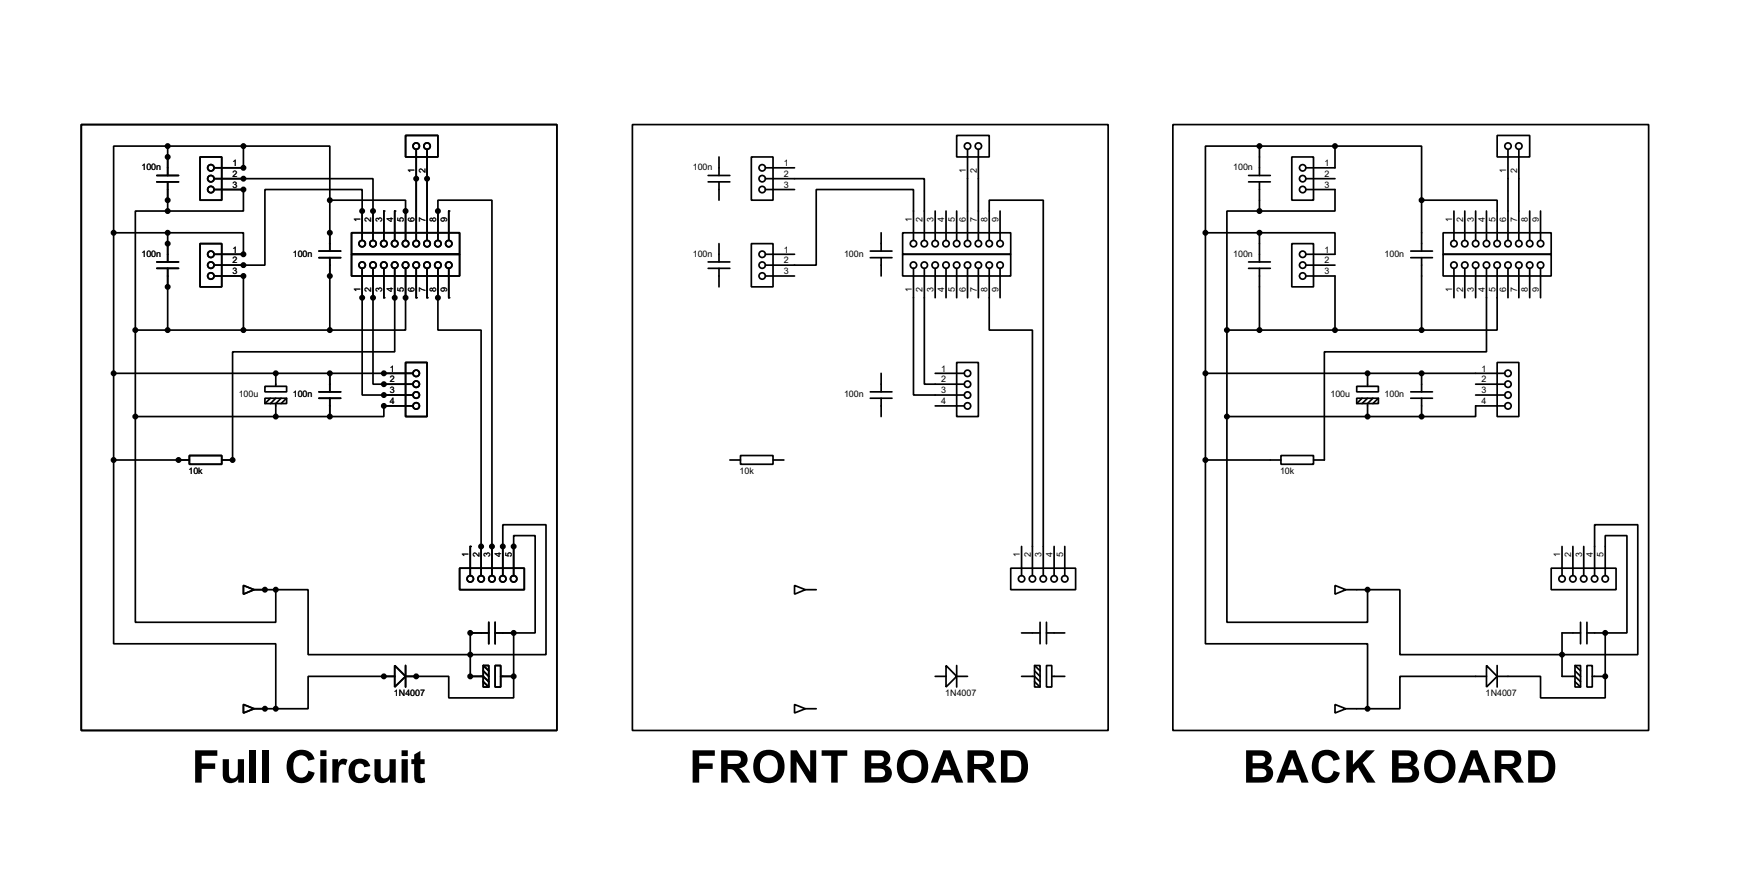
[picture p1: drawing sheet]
<svg xmlns="http://www.w3.org/2000/svg" width="409mm" height="206mm" viewBox="0 0 409 206" stroke-linecap="round" stroke-linejoin="round" font-family="sans-serif">
<g fill="none" stroke="#000" stroke-width=".4">
<path d="M19.1 29.3h111.8v142.2h-111.8zM39.4 34.3h-12.7v20.4M39.4 34.3h17.8M39.4 34.3v6.9M47 36.9h5.1v10.1h-5.1zM57.2 34.3h20.3v12.7M57.2 34.3v5.1h-6.9M95.3 31.8h7.6v5.1h-7.6zM97.8 35.1v21.3M100.4 35.1v21.3M148.6 29.3h111.8v142.2h-111.8zM169 36.9v4.3"/>
<path d="M176.6 36.9h5.1v10.1h-5.1zM179.9 39.4h6.8M224.8 31.8h7.7v5.1h-7.7zM227.4 35.1v21.3M229.9 35.1v21.3M275.6 29.3h111.8v142.2h-111.8zM296 34.3h-12.7v20.4M296 34.3v6.9M296 34.3h17.7M303.6 36.9h5.1v10.1h-5.1zM313.7 34.3h20.4v12.7M313.7 34.3v5.1h-6.8"/>
<path d="M351.8 31.8h7.7v5.1h-7.7zM354.4 35.1v21.3M356.9 35.1v21.3M26.7 54.7h12.7M26.7 54.7v53.3M36.9 41.2h5.1M36.9 42.7h5.1M39.4 49.6h-7.6v27.9M39.4 54.7h17.8v5h-6.9M39.4 42.7v6.9M39.4 54.7v6.8M47 57.2h5.1v10.2h-5.1z"/>
<path d="M50.3 42h37.4v14.4M50.3 44.5h6.9v5.1h-17.8M75 59h5.1M77.5 47h17.8v9.4M77.5 47v12M82.6 59.7h25.4v5.1h-25.4zM82.6 54.7h25.4v5h-25.4zM85.1 56.4v-11.9h-22.8v17.8h-12M90.2 49.6v6.8M92.8 49.6v6.8M102.9 56.4v-9.4h12.7v88.2M105.5 49.6v6.8"/>
<path d="M166.4 41.2h5.1M166.4 42.7h5.1M169 42.7v4.3M169 57.2v4.3M176.6 57.2h5.1v10.2h-5.1zM179.9 42h37.3v14.4M179.9 59.7h6.8M179.9 44.5h6.8M204.5 59h5.1M207.1 54.7v4.3M212.1 59.7h25.4v5.1h-25.4zM212.1 54.7h25.4v5h-25.4z"/>
<path d="M214.7 56.4v-11.9h-22.9v17.8h-11.9M219.8 49.6v6.8M222.3 49.6v6.8M224.8 49.6v6.8M232.5 56.4v-9.4h12.7v88.2M235 49.6v6.8M283.3 54.7h12.7M283.3 54.7v53.3M293.4 41.2h5.1M293.4 42.7h5.1M296 54.7h17.7v5h-6.8M296 49.6h-7.7v27.9"/>
<path d="M296 42.7v6.9M296 54.7v6.8M303.6 57.2h5.1v10.2h-5.1zM306.9 44.5h6.8v5.1h-17.7M306.9 42h6.8M331.5 59h5.1M334.1 47h17.7v9.4M334.1 47v12M339.1 59.7h25.4v5.1h-25.4zM339.1 54.7h25.4v5h-25.4zM341.7 49.6v6.8M344.2 49.6v6.8"/>
<path d="M346.8 49.6v6.8M349.3 49.6v6.8M359.5 49.6v6.8M362 49.6v6.8M31.8 77.5h45.7M31.8 77.5v20.3M36.9 61.5h5.1M36.9 63h5.1M39.4 63v14.5M50.3 64.8h6.9v12.7M75 60.5h5.1M77.5 60.5v17"/>
<path d="M85.1 63v29.8h12M87.7 63v27.2h9.4M90.2 63v6.9M92.8 63v19.6h-38.1v25.4h-2.6M95.3 63v14.5h-17.8M97.8 63v6.9M100.4 63v6.9M102.9 63v14.5h10.2v57.7M105.5 63v6.9M166.4 61.5h5.1M166.4 63h5.1M169 63v4.4"/>
<path d="M179.9 64.8h6.8M204.5 60.5h5.1M207.1 60.5v4.3M214.7 63v29.8h11.9M217.2 63v27.2h9.4M219.8 63v6.9M222.3 63v6.9M224.8 63v6.9M227.4 63v6.9M229.9 63v6.9M232.5 63v14.5h10.1v57.7M235 63v6.9"/>
<path d="M288.3 77.5h45.8M288.3 77.5v20.3M293.4 61.5h5.1M293.4 63h5.1M296 63v14.5M306.9 64.8h6.8v12.7M306.9 62.3h6.8M331.5 60.5h5.1M334.1 60.5v17M341.7 63v6.9M344.2 63v6.9M346.8 63v6.9"/>
<path d="M349.3 63v19.6h-38.1v25.4h-2.5M351.8 63v14.5h-17.7M354.4 63v6.9M356.9 63v6.9M359.5 63v6.9M362 63v6.9M26.7 87.7h70.4M31.8 97.8v48.3h33v-7.6M31.8 97.8h45.7M62.3 90.7h5.1v1.3h-5.1zM62.3 93.5h5.1v1.3h-5.1zM63.6 93.5l-1.3 1.3"/>
<path d="M64.8 87.7v3M64.8 93.5l-1.2 1.3M66.1 93.5l-1.3 1.3v3M67.4 93.5l-1.3 1.3M75 92h5.1M75 93.5h5.1M77.5 87.7v4.3M77.5 93.5v4.3M95.3 85.1h5.1v12.7h-5.1zM97.1 95.3h-6.9v2.5h-12.7M204.5 92h5.1M204.5 93.5h5.1"/>
<path d="M207.1 87.7v4.3M207.1 93.5v4.3M219.8 87.7h6.8M219.8 95.3h6.8M224.8 85.1h5.1v12.7h-5.1zM283.3 87.7h70.3M288.3 97.8v48.3h33.1v-7.6M288.3 97.8h45.8M318.8 90.7h5.1v1.3h-5.1zM318.8 93.5h5.1v1.3h-5.1zM320.1 93.5l-1.3 1.3M321.4 87.7v3"/>
<path d="M321.4 93.5l-1.3 1.3M322.6 93.5l-1.2 1.3v3M323.9 93.5l-1.3 1.3M331.5 92h5.1M331.5 93.5h5.1M334.1 87.7v4.3M334.1 93.5v4.3M346.8 90.2h6.8M346.8 92.8h6.8M351.8 85.1h5.1v12.7h-5.1zM353.6 95.3h-6.8v2.5h-12.7M26.7 108v43.2h38.1v15.2"/>
<path d="M26.7 108h17.8M44.5 107h7.6v2h-7.6zM171.5 108h2.5M174 107h7.7v2h-7.7zM181.7 108h2.5M283.3 108v43.2h38.1v15.2M283.3 108h17.7M301 107h7.7v2h-7.7zM57.2 137.5l2.5 1-2.5 1zM59.7 138.5h5.1M108 133.4h15.2v5.1h-15.2zM110.5 128.3v6.9"/>
<path d="M118.2 135.2v-12h10.1v30.5h-55.9v-15.2h-7.6M120.7 135.2v-9.4h5.1v22.8h-5.1M186.7 137.5l2.6 1-2.6 1zM189.3 138.5h2.5M237.5 133.4h15.3v5.1h-15.3zM240.1 128.3v6.9M247.7 128.3v6.9M250.2 128.3v6.9M313.7 137.5l2.6 1-2.6 1zM316.3 138.5h5.1M364.5 133.4h15.3v5.1h-15.3zM367.1 128.3v6.9"/>
<path d="M369.6 128.3v6.9M372.2 128.3v6.9M374.7 135.2v-12h10.2v30.5h-55.9v-15.2h-7.6M377.2 135.2v-9.4h5.1v22.8h-5.1M92.8 156.3l2.5 2.5-2.5 2.5zM92.8 158.8h-20.4v7.6h-7.6M95.3 158.8h10.2v5.1h15.2v-5.1M95.3 156.3v5M113.6 156.3h1.3v5h-1.3zM113.6 156.3l1.3 1.2M113.6 157.5l1.3 1.3M114.9 148.6h-4.4v10.2h3.1l1.3 1.3"/>
<path d="M114.9 146.1v5.1M116.4 156.3h1.3v5h-1.3zM116.4 148.6h4.3M116.4 146.1v5.1M117.7 158.8h3M120.7 148.6v10.2M219.8 158.8h2.5M222.3 156.3l2.5 2.5-2.5 2.5zM224.8 158.8h2.6M224.8 156.3v5M240.1 148.6h4.3M240.1 158.8h3l1.3 1.3"/>
<path d="M243.1 156.3h1.3v5h-1.3zM243.1 156.3l1.3 1.2M243.1 157.5l1.3 1.3M244.4 146.1v5.1M245.9 156.3h1.3v5h-1.3zM245.9 148.6h4.3M245.9 146.1v5.1M247.2 158.8h3M349.3 156.3l2.5 2.5-2.5 2.5zM349.3 158.8h-20.3v7.6h-7.6M351.8 158.8h10.2v5.1h15.2v-5.1M351.8 156.3v5"/>
<path d="M370.1 156.3h1.3v5h-1.3zM370.1 156.3l1.3 1.2M370.1 157.5l1.3 1.3M371.4 148.6h-4.3v10.2h3l1.3 1.3M371.4 146.1v5.1M372.9 156.3h1.3v5h-1.3zM372.9 146.1v5.1M372.9 148.6h4.3M374.2 158.8h3M377.2 148.6v10.2M57.2 165.4l2.5 1-2.5 1zM59.7 166.4h5.1"/>
<path d="M113.6 160.1l1.3 1.2M186.7 165.4l2.6 1-2.6 1zM189.3 166.4h2.5M243.1 160.1l1.3 1.2M313.7 165.4l2.6 1-2.6 1zM316.3 166.4h5.1M370.1 160.1l1.3 1.2"/>
<circle cx="49.5" cy="39.4" r=".75"/>
<circle cx="97.8" cy="34.3" r=".75"/>
<circle cx="100.3" cy="34.3" r=".75"/>
<circle cx="179.1" cy="39.4" r=".75"/>
<circle cx="227.3" cy="34.3" r=".75"/>
<circle cx="229.9" cy="34.3" r=".75"/>
<circle cx="306.1" cy="39.4" r=".75"/>
<circle cx="354.3" cy="34.3" r=".75"/>
<circle cx="356.9" cy="34.3" r=".75"/>
<circle cx="49.5" cy="59.7" r=".75"/>
<circle cx="49.5" cy="42" r=".75"/>
<circle cx="49.5" cy="44.5" r=".75"/>
<circle cx="85.1" cy="57.2" r=".75"/>
<circle cx="87.6" cy="57.2" r=".75"/>
<circle cx="90.2" cy="57.2" r=".75"/>
<circle cx="92.7" cy="57.2" r=".75"/>
<circle cx="95.3" cy="57.2" r=".75"/>
<circle cx="97.8" cy="57.2" r=".75"/>
<circle cx="100.3" cy="57.2" r=".75"/>
<circle cx="102.9" cy="57.2" r=".75"/>
<circle cx="105.4" cy="57.2" r=".75"/>
<circle cx="179.1" cy="59.7" r=".75"/>
<circle cx="179.1" cy="42" r=".75"/>
<circle cx="179.1" cy="44.5" r=".75"/>
<circle cx="214.6" cy="57.2" r=".75"/>
<circle cx="217.2" cy="57.2" r=".75"/>
<circle cx="219.7" cy="57.2" r=".75"/>
<circle cx="222.3" cy="57.2" r=".75"/>
<circle cx="224.8" cy="57.2" r=".75"/>
<circle cx="227.3" cy="57.2" r=".75"/>
<circle cx="229.9" cy="57.2" r=".75"/>
<circle cx="232.4" cy="57.2" r=".75"/>
<circle cx="235" cy="57.2" r=".75"/>
<circle cx="306.1" cy="59.7" r=".75"/>
<circle cx="306.1" cy="42" r=".75"/>
<circle cx="306.1" cy="44.5" r=".75"/>
<circle cx="341.6" cy="57.2" r=".75"/>
<circle cx="344.2" cy="57.2" r=".75"/>
<circle cx="346.7" cy="57.2" r=".75"/>
<circle cx="349.3" cy="57.2" r=".75"/>
<circle cx="351.8" cy="57.2" r=".75"/>
<circle cx="354.3" cy="57.2" r=".75"/>
<circle cx="356.9" cy="57.2" r=".75"/>
<circle cx="359.4" cy="57.2" r=".75"/>
<circle cx="362" cy="57.2" r=".75"/>
<circle cx="49.5" cy="64.8" r=".75"/>
<circle cx="49.5" cy="62.3" r=".75"/>
<circle cx="85.1" cy="62.3" r=".75"/>
<circle cx="87.6" cy="62.3" r=".75"/>
<circle cx="90.2" cy="62.3" r=".75"/>
<circle cx="92.7" cy="62.3" r=".75"/>
<circle cx="95.3" cy="62.3" r=".75"/>
<circle cx="97.8" cy="62.3" r=".75"/>
<circle cx="100.3" cy="62.3" r=".75"/>
<circle cx="102.9" cy="62.3" r=".75"/>
<circle cx="105.4" cy="62.3" r=".75"/>
<circle cx="179.1" cy="64.8" r=".75"/>
<circle cx="179.1" cy="62.3" r=".75"/>
<circle cx="214.6" cy="62.3" r=".75"/>
<circle cx="217.2" cy="62.3" r=".75"/>
<circle cx="219.7" cy="62.3" r=".75"/>
<circle cx="222.3" cy="62.3" r=".75"/>
<circle cx="224.8" cy="62.3" r=".75"/>
<circle cx="227.3" cy="62.3" r=".75"/>
<circle cx="229.9" cy="62.3" r=".75"/>
<circle cx="232.4" cy="62.3" r=".75"/>
<circle cx="235" cy="62.3" r=".75"/>
<circle cx="306.1" cy="64.8" r=".75"/>
<circle cx="306.1" cy="62.3" r=".75"/>
<circle cx="341.6" cy="62.3" r=".75"/>
<circle cx="344.2" cy="62.3" r=".75"/>
<circle cx="346.7" cy="62.3" r=".75"/>
<circle cx="349.3" cy="62.3" r=".75"/>
<circle cx="351.8" cy="62.3" r=".75"/>
<circle cx="354.3" cy="62.3" r=".75"/>
<circle cx="356.9" cy="62.3" r=".75"/>
<circle cx="359.4" cy="62.3" r=".75"/>
<circle cx="362" cy="62.3" r=".75"/>
<circle cx="97.8" cy="95.3" r=".75"/>
<circle cx="97.8" cy="87.7" r=".75"/>
<circle cx="97.8" cy="90.2" r=".75"/>
<circle cx="97.8" cy="92.8" r=".75"/>
<circle cx="227.3" cy="90.2" r=".75"/>
<circle cx="227.3" cy="92.8" r=".75"/>
<circle cx="227.3" cy="95.3" r=".75"/>
<circle cx="227.3" cy="87.7" r=".75"/>
<circle cx="354.3" cy="92.8" r=".75"/>
<circle cx="354.3" cy="87.7" r=".75"/>
<circle cx="354.3" cy="90.2" r=".75"/>
<circle cx="354.3" cy="95.3" r=".75"/>
<circle cx="110.5" cy="135.9" r=".75"/>
<circle cx="113" cy="135.9" r=".75"/>
<circle cx="115.6" cy="135.9" r=".75"/>
<circle cx="118.1" cy="135.9" r=".75"/>
<circle cx="120.7" cy="135.9" r=".75"/>
<circle cx="240" cy="135.9" r=".75"/>
<circle cx="242.6" cy="135.9" r=".75"/>
<circle cx="245.1" cy="135.9" r=".75"/>
<circle cx="247.7" cy="135.9" r=".75"/>
<circle cx="250.2" cy="135.9" r=".75"/>
<circle cx="367" cy="135.9" r=".75"/>
<circle cx="369.6" cy="135.9" r=".75"/>
<circle cx="372.1" cy="135.9" r=".75"/>
<circle cx="374.7" cy="135.9" r=".75"/>
<circle cx="377.2" cy="135.9" r=".75"/>
</g>
<g fill="#000">
<circle cx="39.4" cy="36.9" r=".2"/>
<circle cx="57.2" cy="39.4" r=".2"/>
<circle cx="39.4" cy="57.2" r=".2"/>
<circle cx="39.4" cy="47" r=".2"/>
<circle cx="57.2" cy="42" r=".2"/>
<circle cx="57.2" cy="44.5" r=".2"/>
<circle cx="57.2" cy="59.7" r=".2"/>
<circle cx="77.5" cy="54.7" r=".2"/>
<circle cx="85.1" cy="49.6" r=".2"/>
<circle cx="87.7" cy="49.6" r=".2"/>
<circle cx="90.2" cy="49.6" r=".2"/>
<circle cx="92.8" cy="49.6" r=".2"/>
<circle cx="95.3" cy="49.6" r=".2"/>
<circle cx="97.8" cy="42" r=".2"/>
<circle cx="100.4" cy="42" r=".2"/>
<circle cx="102.9" cy="49.6" r=".2"/>
<circle cx="105.5" cy="49.6" r=".2"/>
<circle cx="39.4" cy="67.4" r=".2"/>
<circle cx="57.2" cy="62.3" r=".2"/>
<circle cx="57.2" cy="64.8" r=".2"/>
<circle cx="77.5" cy="64.8" r=".2"/>
<circle cx="85.1" cy="69.9" r=".2"/>
<circle cx="87.7" cy="69.9" r=".2"/>
<circle cx="90.2" cy="69.9" r=".2"/>
<circle cx="92.8" cy="69.9" r=".2"/>
<circle cx="95.3" cy="69.9" r=".2"/>
<circle cx="97.8" cy="69.9" r=".2"/>
<circle cx="100.4" cy="69.9" r=".2"/>
<circle cx="102.9" cy="69.9" r=".2"/>
<circle cx="105.5" cy="69.9" r=".2"/>
<circle cx="64.8" cy="97.8" r=".2"/>
<circle cx="64.8" cy="87.7" r=".2"/>
<circle cx="77.5" cy="97.8" r=".2"/>
<circle cx="77.5" cy="87.7" r=".2"/>
<circle cx="90.2" cy="90.2" r=".2"/>
<circle cx="90.2" cy="92.8" r=".2"/>
<circle cx="90.2" cy="95.3" r=".2"/>
<circle cx="90.2" cy="87.7" r=".2"/>
<circle cx="321.4" cy="97.8" r=".2"/>
<circle cx="321.4" cy="87.7" r=".2"/>
<circle cx="334.1" cy="97.8" r=".2"/>
<circle cx="334.1" cy="87.7" r=".2"/>
<circle cx="42" cy="108" r=".2"/>
<circle cx="54.7" cy="108" r=".2"/>
<circle cx="62.3" cy="138.5" r=".2"/>
<circle cx="110.5" cy="128.3" r=".2"/>
<circle cx="113.1" cy="128.3" r=".2"/>
<circle cx="115.6" cy="128.3" r=".2"/>
<circle cx="118.2" cy="128.3" r=".2"/>
<circle cx="120.7" cy="128.3" r=".2"/>
<circle cx="90.2" cy="158.8" r=".2"/>
<circle cx="97.8" cy="158.8" r=".2"/>
<circle cx="110.5" cy="158.8" r=".2"/>
<circle cx="110.5" cy="148.6" r=".2"/>
<circle cx="120.7" cy="148.6" r=".2"/>
<circle cx="120.7" cy="158.8" r=".2"/>
<circle cx="377.2" cy="158.8" r=".2"/>
<circle cx="377.2" cy="148.6" r=".2"/>
<circle cx="62.3" cy="166.4" r=".2"/>
</g>
<g fill="#000" stroke="#000" stroke-width=".4">
<circle cx="39.4" cy="34.3" r=".5"/>
<circle cx="39.4" cy="36.9" r=".5"/>
<circle cx="57.2" cy="39.4" r=".5"/>
<circle cx="57.2" cy="34.3" r=".5"/>
<circle cx="295.9" cy="34.3" r=".5"/>
<circle cx="313.7" cy="34.3" r=".5"/>
<circle cx="26.7" cy="54.7" r=".5"/>
<circle cx="39.4" cy="49.6" r=".5"/>
<circle cx="39.4" cy="47" r=".5"/>
<circle cx="39.4" cy="54.7" r=".5"/>
<circle cx="39.4" cy="57.2" r=".5"/>
<circle cx="57.2" cy="44.5" r=".5"/>
<circle cx="57.2" cy="59.7" r=".5"/>
<circle cx="57.2" cy="42" r=".5"/>
<circle cx="77.5" cy="47" r=".5"/>
<circle cx="77.5" cy="54.7" r=".5"/>
<circle cx="85.1" cy="49.6" r=".5"/>
<circle cx="87.6" cy="49.6" r=".5"/>
<circle cx="95.3" cy="49.6" r=".5"/>
<circle cx="97.8" cy="42" r=".5"/>
<circle cx="100.3" cy="42" r=".5"/>
<circle cx="102.9" cy="49.6" r=".5"/>
<circle cx="283.2" cy="54.7" r=".5"/>
<circle cx="295.9" cy="49.6" r=".5"/>
<circle cx="295.9" cy="54.7" r=".5"/>
<circle cx="334" cy="47" r=".5"/>
<circle cx="31.8" cy="77.5" r=".5"/>
<circle cx="39.4" cy="67.4" r=".5"/>
<circle cx="39.4" cy="77.5" r=".5"/>
<circle cx="57.2" cy="64.8" r=".5"/>
<circle cx="57.2" cy="77.5" r=".5"/>
<circle cx="57.2" cy="62.3" r=".5"/>
<circle cx="77.5" cy="77.5" r=".5"/>
<circle cx="77.5" cy="64.8" r=".5"/>
<circle cx="85.1" cy="69.9" r=".5"/>
<circle cx="87.6" cy="69.9" r=".5"/>
<circle cx="92.7" cy="69.9" r=".5"/>
<circle cx="95.3" cy="69.9" r=".5"/>
<circle cx="102.9" cy="69.9" r=".5"/>
<circle cx="288.3" cy="77.5" r=".5"/>
<circle cx="295.9" cy="77.5" r=".5"/>
<circle cx="313.7" cy="77.5" r=".5"/>
<circle cx="334" cy="77.5" r=".5"/>
<circle cx="26.7" cy="87.7" r=".5"/>
<circle cx="31.8" cy="97.8" r=".5"/>
<circle cx="64.8" cy="97.8" r=".5"/>
<circle cx="64.8" cy="87.7" r=".5"/>
<circle cx="77.5" cy="97.8" r=".5"/>
<circle cx="77.5" cy="87.7" r=".5"/>
<circle cx="90.2" cy="87.7" r=".5"/>
<circle cx="90.2" cy="95.3" r=".5"/>
<circle cx="90.2" cy="90.2" r=".5"/>
<circle cx="90.2" cy="92.8" r=".5"/>
<circle cx="283.2" cy="87.7" r=".5"/>
<circle cx="288.3" cy="97.8" r=".5"/>
<circle cx="321.3" cy="97.8" r=".5"/>
<circle cx="321.3" cy="87.7" r=".5"/>
<circle cx="334" cy="97.8" r=".5"/>
<circle cx="334" cy="87.7" r=".5"/>
<circle cx="26.7" cy="108" r=".5"/>
<circle cx="41.9" cy="108" r=".5"/>
<circle cx="54.6" cy="108" r=".5"/>
<circle cx="283.2" cy="108" r=".5"/>
<circle cx="62.2" cy="138.5" r=".5"/>
<circle cx="64.8" cy="138.5" r=".5"/>
<circle cx="113" cy="128.3" r=".5"/>
<circle cx="115.6" cy="128.3" r=".5"/>
<circle cx="118.1" cy="128.3" r=".5"/>
<circle cx="120.7" cy="128.3" r=".5"/>
<circle cx="321.3" cy="138.5" r=".5"/>
<circle cx="90.2" cy="158.8" r=".5"/>
<circle cx="97.8" cy="158.8" r=".5"/>
<circle cx="110.5" cy="148.6" r=".5"/>
<circle cx="110.5" cy="158.8" r=".5"/>
<circle cx="110.5" cy="153.7" r=".5"/>
<circle cx="120.7" cy="158.8" r=".5"/>
<circle cx="120.7" cy="148.6" r=".5"/>
<circle cx="367" cy="153.7" r=".5"/>
<circle cx="377.2" cy="158.8" r=".5"/>
<circle cx="377.2" cy="148.6" r=".5"/>
<circle cx="62.2" cy="166.4" r=".5"/>
<circle cx="64.8" cy="166.4" r=".5"/>
<circle cx="321.3" cy="166.4" r=".5"/>
</g>
<g font-size="11.9">
<text x="45.1" y="183.8">Full Circuit</text>
<text x="162" y="183.8">FRONT BOARD</text>
<text x="292" y="183.8">BACK BOARD</text>
</g>
<g font-size="2.4">
<text x="33.3" y="40">100n</text>
<text x="54.7" y="39">1</text>
<text x="54.7" y="41.6">2</text>
<text x="97.4" y="40.6" transform="rotate(-90 97.4 40.6)">1</text>
<text x="100" y="40.6" transform="rotate(-90 100 40.6)">2</text>
<text x="162.8" y="40">100n</text>
<text x="184.2" y="39">1</text>
<text x="184.2" y="41.6">2</text>
<text x="227" y="40.6" transform="rotate(-90 227 40.6)">1</text>
<text x="229.5" y="40.6" transform="rotate(-90 229.5 40.6)">2</text>
<text x="289.8" y="40">100n</text>
<text x="311.2" y="39">1</text>
<text x="311.2" y="41.6">2</text>
<text x="354" y="40.6" transform="rotate(-90 354 40.6)">1</text>
<text x="356.5" y="40.6" transform="rotate(-90 356.5 40.6)">2</text>
<text x="54.7" y="44.1">3</text>
<text x="184.2" y="44.1">3</text>
<text x="311.2" y="44.1">3</text>
<text x="84.7" y="52.1" transform="rotate(-90 84.7 52.1)">1</text>
<text x="87.3" y="52.1" transform="rotate(-90 87.3 52.1)">2</text>
<text x="89.8" y="52.1" transform="rotate(-90 89.8 52.1)">3</text>
<text x="92.4" y="52.1" transform="rotate(-90 92.4 52.1)">4</text>
<text x="94.9" y="52.1" transform="rotate(-90 94.9 52.1)">5</text>
<text x="97.4" y="52.1" transform="rotate(-90 97.4 52.1)">6</text>
<text x="100" y="52.1" transform="rotate(-90 100 52.1)">7</text>
<text x="102.5" y="52.1" transform="rotate(-90 102.5 52.1)">8</text>
<text x="105.1" y="52.1" transform="rotate(-90 105.1 52.1)">9</text>
<text x="214.3" y="52.1" transform="rotate(-90 214.3 52.1)">1</text>
<text x="216.8" y="52.1" transform="rotate(-90 216.8 52.1)">2</text>
<text x="219.4" y="52.1" transform="rotate(-90 219.4 52.1)">3</text>
<text x="221.9" y="52.1" transform="rotate(-90 221.9 52.1)">4</text>
<text x="224.4" y="52.1" transform="rotate(-90 224.4 52.1)">5</text>
<text x="227" y="52.1" transform="rotate(-90 227 52.1)">6</text>
<text x="229.5" y="52.1" transform="rotate(-90 229.5 52.1)">7</text>
<text x="232.1" y="52.1" transform="rotate(-90 232.1 52.1)">8</text>
<text x="234.6" y="52.1" transform="rotate(-90 234.6 52.1)">9</text>
<text x="341.3" y="52.1" transform="rotate(-90 341.3 52.1)">1</text>
<text x="343.8" y="52.1" transform="rotate(-90 343.8 52.1)">2</text>
<text x="346.4" y="52.1" transform="rotate(-90 346.4 52.1)">3</text>
<text x="348.9" y="52.1" transform="rotate(-90 348.9 52.1)">4</text>
<text x="351.4" y="52.1" transform="rotate(-90 351.4 52.1)">5</text>
<text x="354" y="52.1" transform="rotate(-90 354 52.1)">6</text>
<text x="356.5" y="52.1" transform="rotate(-90 356.5 52.1)">7</text>
<text x="359.1" y="52.1" transform="rotate(-90 359.1 52.1)">8</text>
<text x="361.6" y="52.1" transform="rotate(-90 361.6 52.1)">9</text>
<text x="54.7" y="59.3">1</text>
<text x="184.2" y="59.3">1</text>
<text x="311.2" y="59.3">1</text>
<text x="33.3" y="60.3">100n</text>
<text x="54.7" y="61.9">2</text>
<text x="54.7" y="64.4">3</text>
<text x="68.8" y="60.3">100n</text>
<text x="162.8" y="60.3">100n</text>
<text x="184.2" y="61.9">2</text>
<text x="184.2" y="64.4">3</text>
<text x="198.4" y="60.3">100n</text>
<text x="289.8" y="60.3">100n</text>
<text x="311.2" y="61.9">2</text>
<text x="311.2" y="64.4">3</text>
<text x="325.4" y="60.3">100n</text>
<text x="84.7" y="68.5" transform="rotate(-90 84.7 68.5)">1</text>
<text x="87.3" y="68.5" transform="rotate(-90 87.3 68.5)">2</text>
<text x="89.8" y="68.5" transform="rotate(-90 89.8 68.5)">3</text>
<text x="92.4" y="68.5" transform="rotate(-90 92.4 68.5)">4</text>
<text x="94.9" y="68.5" transform="rotate(-90 94.9 68.5)">5</text>
<text x="97.4" y="68.5" transform="rotate(-90 97.4 68.5)">6</text>
<text x="100" y="68.5" transform="rotate(-90 100 68.5)">7</text>
<text x="102.5" y="68.5" transform="rotate(-90 102.5 68.5)">8</text>
<text x="105.1" y="68.5" transform="rotate(-90 105.1 68.5)">9</text>
<text x="214.3" y="68.5" transform="rotate(-90 214.3 68.5)">1</text>
<text x="216.8" y="68.5" transform="rotate(-90 216.8 68.5)">2</text>
<text x="219.4" y="68.5" transform="rotate(-90 219.4 68.5)">3</text>
<text x="221.9" y="68.5" transform="rotate(-90 221.9 68.5)">4</text>
<text x="224.4" y="68.5" transform="rotate(-90 224.4 68.5)">5</text>
<text x="227" y="68.5" transform="rotate(-90 227 68.5)">6</text>
<text x="229.5" y="68.5" transform="rotate(-90 229.5 68.5)">7</text>
<text x="232.1" y="68.5" transform="rotate(-90 232.1 68.5)">8</text>
<text x="234.6" y="68.5" transform="rotate(-90 234.6 68.5)">9</text>
<text x="341.3" y="68.5" transform="rotate(-90 341.3 68.5)">1</text>
<text x="343.8" y="68.5" transform="rotate(-90 343.8 68.5)">2</text>
<text x="346.4" y="68.5" transform="rotate(-90 346.4 68.5)">3</text>
<text x="348.9" y="68.5" transform="rotate(-90 348.9 68.5)">4</text>
<text x="351.4" y="68.5" transform="rotate(-90 351.4 68.5)">5</text>
<text x="354" y="68.5" transform="rotate(-90 354 68.5)">6</text>
<text x="356.5" y="68.5" transform="rotate(-90 356.5 68.5)">7</text>
<text x="359.1" y="68.5" transform="rotate(-90 359.1 68.5)">8</text>
<text x="361.6" y="68.5" transform="rotate(-90 361.6 68.5)">9</text>
<text x="91.6" y="87.3">1</text>
<text x="91.6" y="89.8">2</text>
<text x="221.2" y="87.3">1</text>
<text x="221.2" y="89.8">2</text>
<text x="348.2" y="87.3">1</text>
<text x="348.2" y="89.8">2</text>
<text x="56.1" y="93.3">100u</text>
<text x="68.8" y="93.3">100n</text>
<text x="91.6" y="92.4">3</text>
<text x="91.6" y="94.9">4</text>
<text x="198.4" y="93.3">100n</text>
<text x="221.2" y="92.4">3</text>
<text x="221.2" y="94.9">4</text>
<text x="312.7" y="93.3">100u</text>
<text x="325.4" y="93.3">100n</text>
<text x="348.2" y="92.4">3</text>
<text x="348.2" y="94.9">4</text>
<text x="44.3" y="111.2">10k</text>
<text x="173.8" y="111.2">10k</text>
<text x="300.8" y="111.2">10k</text>
<text x="110.1" y="130.9" transform="rotate(-90 110.1 130.9)">1</text>
<text x="112.7" y="130.9" transform="rotate(-90 112.7 130.9)">2</text>
<text x="115.2" y="130.9" transform="rotate(-90 115.2 130.9)">3</text>
<text x="117.8" y="130.9" transform="rotate(-90 117.8 130.9)">4</text>
<text x="120.3" y="130.8" transform="rotate(-90 120.3 130.8)">5</text>
<text x="239.7" y="130.9" transform="rotate(-90 239.7 130.9)">1</text>
<text x="242.2" y="130.9" transform="rotate(-90 242.2 130.9)">2</text>
<text x="244.8" y="130.9" transform="rotate(-90 244.8 130.9)">3</text>
<text x="247.3" y="130.8" transform="rotate(-90 247.3 130.8)">4</text>
<text x="249.8" y="130.9" transform="rotate(-90 249.8 130.9)">5</text>
<text x="366.7" y="130.9" transform="rotate(-90 366.7 130.9)">1</text>
<text x="369.2" y="130.8" transform="rotate(-90 369.2 130.8)">2</text>
<text x="371.8" y="130.9" transform="rotate(-90 371.8 130.9)">3</text>
<text x="374.3" y="130.9" transform="rotate(-90 374.3 130.9)">4</text>
<text x="376.8" y="130.9" transform="rotate(-90 376.8 130.9)">5</text>
<text x="92.6" y="163.5">1N4007</text>
<text x="222.1" y="163.5">1N4007</text>
<text x="349.1" y="163.5">1N4007</text>
</g>
</svg>
